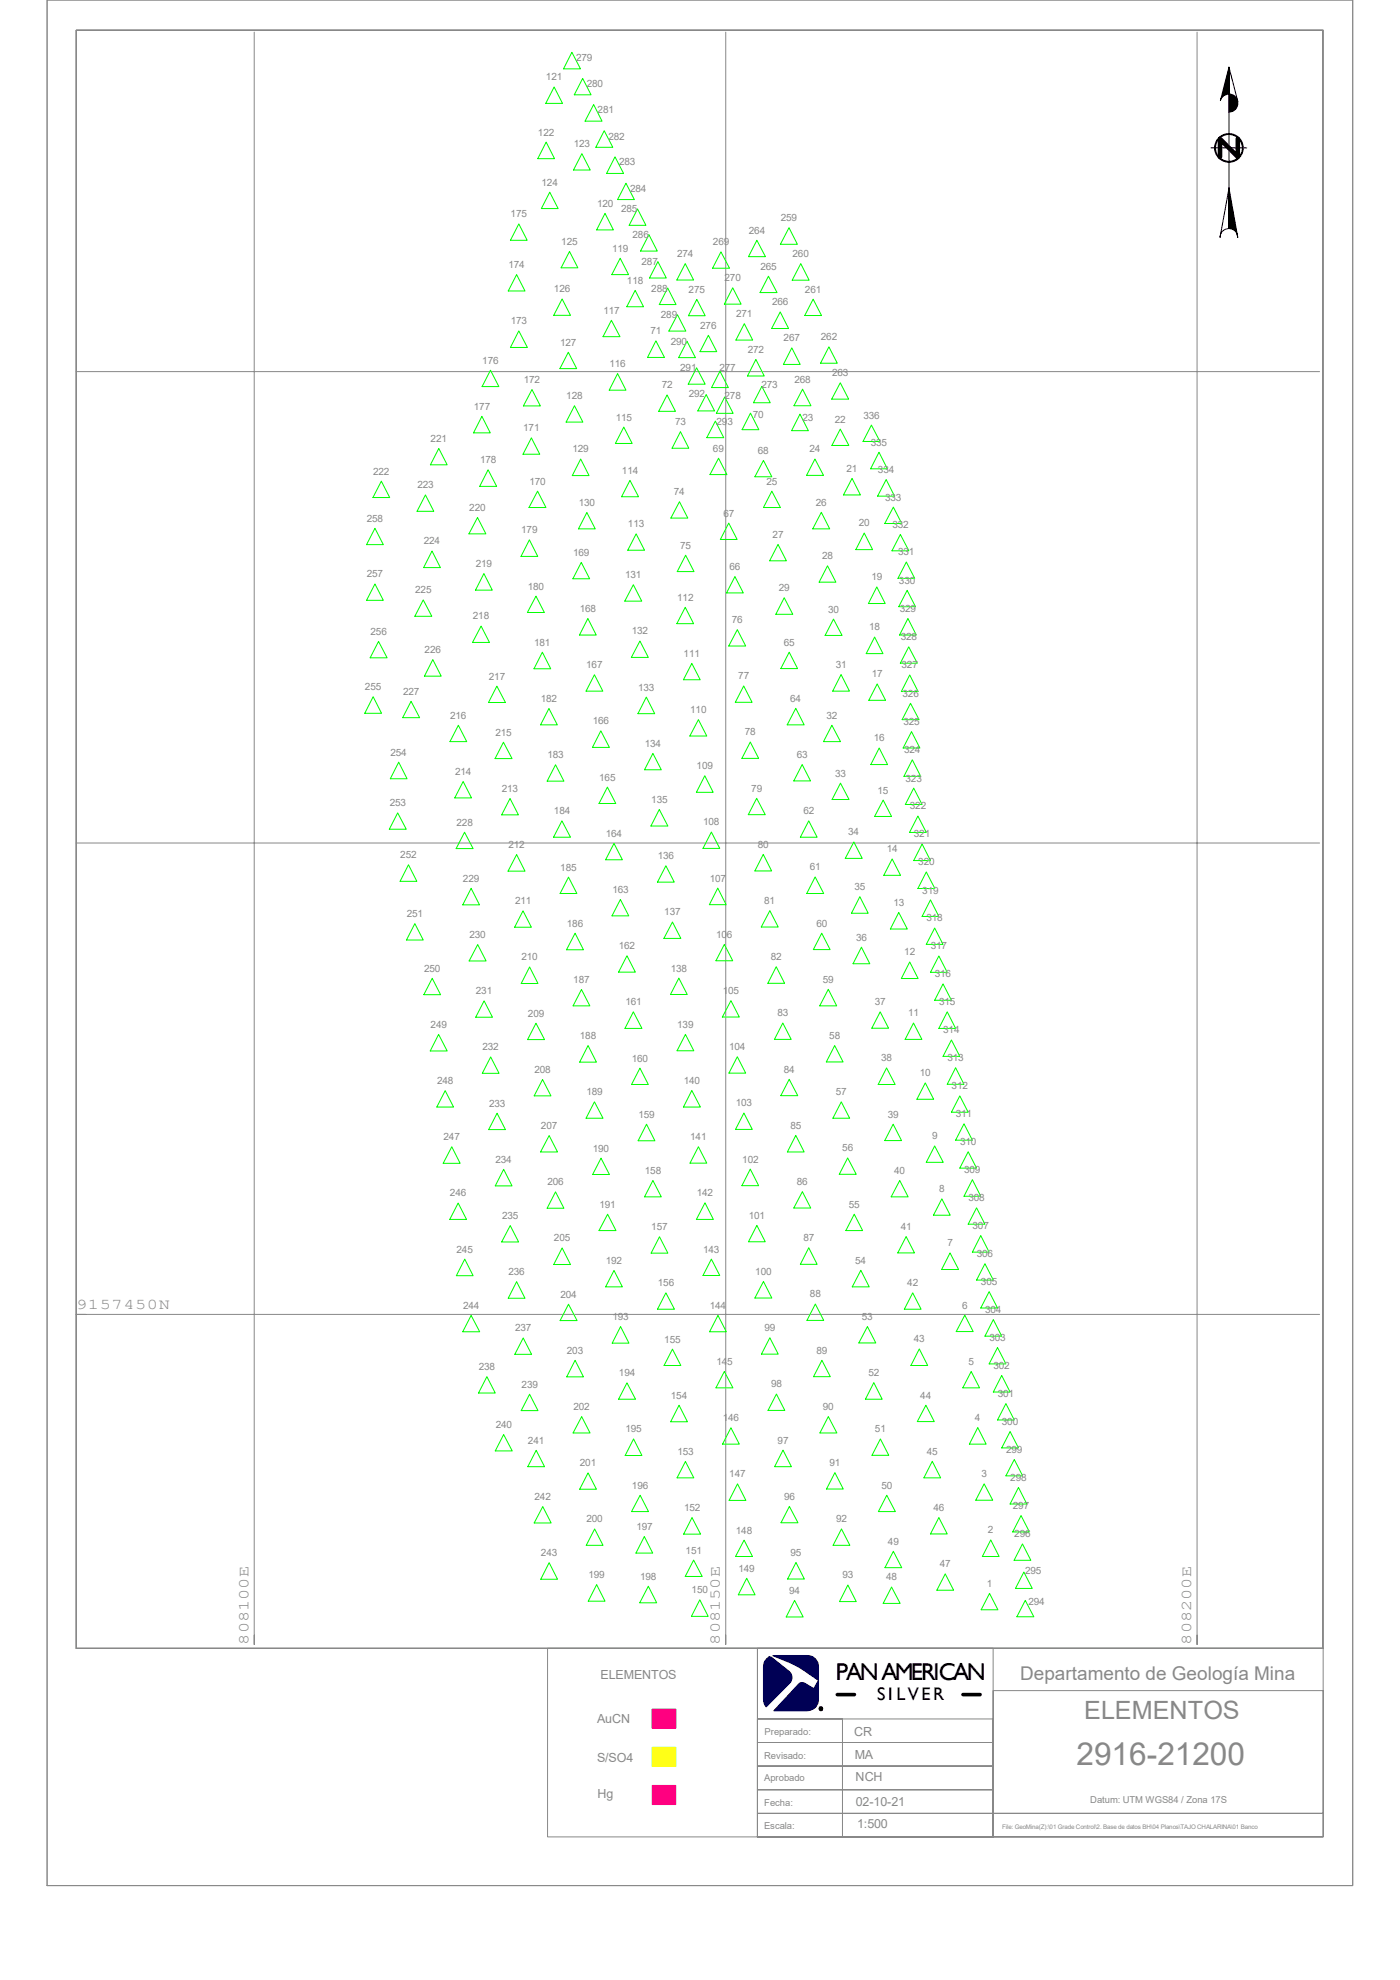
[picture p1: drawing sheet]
<svg xmlns="http://www.w3.org/2000/svg" width="297mm" height="420mm" viewBox="0 0 297 420" stroke-linecap="round" stroke-linejoin="round" font-family="sans-serif">
<g fill="#000" stroke="#000" stroke-width=".21">
<path d="M260.7 20a1.91 1.91 0 0 1 1.9 1.9 1.91 1.91 0 0 1-1.9 1.9z" fill-rule="evenodd"/>
<path d="M260.7 14.3v5.7h-.1a1.8 1.8 0 0 0-1.7 1.3z" fill-rule="evenodd"/>
<path d="M260.7 39.9l1.9 10.5-.2-.8a1.94 1.94 0 0 0-1.7-1.1z" fill-rule="evenodd"/>
</g>
<path d="M138.3 378.7h5.1v4.1h-5.1z" fill-rule="evenodd" fill="#f0f" stroke="#f0f" stroke-width=".21"/>
<path d="M138.3 370.6h5.1v4.1h-5.1z" fill-rule="evenodd" fill="#ff0" stroke="#ff0" stroke-width=".21"/>
<path d="M138.3 362.5h5.1v4.1h-5.1z" fill-rule="evenodd" fill="#f00" stroke="#f00" stroke-width=".21"/>
<g fill="#005" stroke="#005" stroke-width=".21">
<path d="M162.5 352l.7-.5h.5l3.7 3a1.76 1.76 0 0 1 .3 2.3l-5.2 5.2-.4-.7-.1-.8v-6.9a2.22 2.22 0 0 1 .5-1.6z" fill-rule="evenodd"/>
<path d="M164 351.2h7.2a2.36 2.36 0 0 1 2.5 2.4v6.9a2.36 2.36 0 0 1-2.5 2.4h-7l5-5.4a1.18 1.18 0 0 1 1.7-.3l1.7 1 1.1-1.8-5-3.2z" fill-rule="evenodd"/>
</g>
<g fill="none" stroke="#888" stroke-width=".21">
<path d="M10 0h277v400h-277zM16.2 6.4h264.5v343.2h-264.5zM16.2 6.4h264.4v343.2h-264.4zM53.9 6.8v342M154 6.8v342M254 6.8v342M16.2 78.8h263.8M16.2 178.8h263.8M16.2 278.8h263.8M116.2 349.6h44.5v40h-44.5zM160.7 349.6h120v40h-120zM160.7 349.6h50v40h-50z"/>
<path d="M210.7 358.6h70v26h-70zM160.7 379.6h50v5h-50zM160.7 374.6h50v5h-50zM160.7 369.6h50v5h-50zM160.7 364.6h50v5h-50zM160.7 364.6h18v25h-18zM160.7 384.6h50v5h-50zM210.7 384.6h70v5h-70z"/>
</g>
<g fill="none" stroke="#000" stroke-width=".21">
<path d="M260.7 14.3l1.9 7.2a1.87 1.87 0 0 0-1.9-1.5zM260.7 14.3v34.2M256.9 31.4h7.6M260.7 39.9v8.6h-.1a2.09 2.09 0 0 0-1.6 1.1l-.2 .8z"/>
<circle cx="260.7" cy="31.4" r="3"/>
<circle cx="260.7" cy="31.4" r="2.84"/>
</g>
<path d="M262.6 29.5v3.8l-3.8-3.8v3.8" fill="none" stroke="#000" stroke-width=".97"/>
<circle cx="174.2" cy="362.5" r=".32" fill="none" stroke="#000" stroke-width=".38"/>
<g fill="none" stroke="#0f0" stroke-width=".21">
<path d="M117.6 18.5l1.7 3.4h-3.5zM121.3 11.1l1.8 3.5h-3.6zM123.6 16.6l1.8 3.5h-3.6zM115.9 30.1l1.7 3.6h-3.5zM123.4 32.6l1.8 3.5h-3.5zM125.9 22.2l1.8 3.5h-3.6zM128.2 27.7l1.8 3.5h-3.6zM130.5 33.3l1.8 3.5h-3.6zM132.8 38.9l1.8 3.4h-3.6zM109.6 58.3l1.8 3.4h-3.6zM110.1 47.5l1.7 3.5h-3.5zM116.6 40.8l1.8 3.4h-3.5z"/>
<path d="M120.8 53.3l1.8 3.5h-3.6zM128.4 45.3l1.7 3.5h-3.5zM131.6 54.8l1.7 3.5h-3.5zM135.3 44.3l1.7 3.5h-3.5zM137.7 49.8l1.7 3.5h-3.5zM139.6 55.5l1.8 3.5h-3.6zM145.4 55.9l1.8 3.5h-3.6zM153 53.4l1.8 3.5h-3.6zM160.6 51l1.8 3.4h-3.6zM163 58.6l1.8 3.5h-3.6zM167.4 48.3l1.8 3.5h-3.6zM169.9 55.9l1.8 3.5h-3.6z"/>
<path d="M104.1 78.5l1.7 3.5h-3.5zM110.1 70.2l1.8 3.5h-3.6zM119.3 63.4l1.7 3.5h-3.5zM120.6 74.7l1.7 3.5h-3.5zM129.7 67.9l1.8 3.5h-3.6zM131 79.2l1.8 3.6h-3.6zM134.7 61.6l1.8 3.5h-3.5zM139.1 72.3l1.9 3.5h-3.6zM141.6 61.1l1.8 3.5h-3.5zM143.7 66.8l1.8 3.4h-3.6zM145.8 72.4l1.7 3.5h-3.5zM147.8 78l1.8 3.5h-3.6z"/>
<path d="M147.8 63.5l1.8 3.5h-3.6zM150.3 71.1l1.8 3.5h-3.6zM152.7 78.7l1.8 3.5h-3.5zM155.4 61l1.8 3.5h-3.5zM157.9 68.7l1.8 3.4h-3.6zM160.4 76.2l1.7 3.6h-3.5zM165.5 66.2l1.8 3.5h-3.6zM168 73.8l1.8 3.5h-3.6zM172.5 63.5l1.8 3.4h-3.6zM175.9 73.6l1.7 3.4h-3.5zM93.1 95.1l1.8 3.5h-3.6zM102.2 88.3l1.8 3.5h-3.5z"/>
<path d="M103.5 99.7l1.9 3.5h-3.6zM112.7 92.9l1.8 3.5h-3.5zM112.9 82.6l1.7 3.5h-3.6zM121.9 86.1l1.8 3.4h-3.6zM123.2 97.4l1.8 3.5h-3.6zM132.3 90.6l1.8 3.5h-3.5zM141.5 83.8l1.8 3.4h-3.6zM144.4 91.6l1.7 3.5h-3.5zM149.8 83.7l1.8 3.5h-3.6zM151.8 89.3l1.7 3.5h-3.6zM152.4 97.2l1.8 3.5h-3.6zM153.8 84.2l1.7 3.5h-3.5z"/>
<path d="M159.2 87.6l1.8 3.5h-3.6zM161.6 82l1.8 3.4h-3.5zM162 97.7l1.7 3.4h-3.6zM169.7 87.8l1.8 3.6h-3.6zM170.3 82.5l1.7 3.6h-3.6zM172.9 97.4l1.8 3.4h-3.6zM178.3 81.2l1.7 3.5h-3.6zM178.3 91l1.8 3.5h-3.6zM184.9 90.2l1.8 3.4h-3.6zM186.5 95.9l1.8 3.5h-3.6zM79.5 112.1l1.8 3.4h-3.5zM80.9 102.1l1.8 3.4h-3.6z"/>
<path d="M90.3 105l1.7 3.5h-3.5zM91.7 116.9l1.7 3.5h-3.5zM101.3 109.8l1.8 3.4h-3.6zM112.3 114.5l1.8 3.5h-3.6zM114 104.2l1.8 3.5h-3.6zM123.3 119.3l1.8 3.5h-3.6zM124.5 108.7l1.8 3.5h-3.6zM133.6 101.9l1.9 3.5h-3.6zM135 113.2l1.7 3.5h-3.5zM144.1 106.4l1.8 3.5h-3.6zM145.5 117.8l1.7 3.4h-3.5zM154.6 111l1.8 3.4h-3.6z"/>
<path d="M163.7 104.2l1.9 3.5h-3.6zM165.1 115.5l1.7 3.5h-3.5zM174.2 108.7l1.8 3.5h-3.6zM180.8 101.5l1.7 3.5h-3.6zM183.3 113.1l1.8 3.5h-3.5zM188 101.7l1.8 3.5h-3.6zM189.5 107.6l1.8 3.4h-3.6zM191 113.4l1.8 3.4h-3.6zM192.3 119.2l1.8 3.5h-3.6zM79.5 123.9l1.8 3.4h-3.5zM80.3 136.1l1.8 3.4h-3.6zM89.8 127.3l1.8 3.4h-3.6z"/>
<path d="M91.8 139.9l1.8 3.5h-3.6zM102.1 132.8l1.7 3.5h-3.6zM102.7 121.7l1.7 3.5h-3.5zM113.7 126.4l1.8 3.5h-3.6zM115.1 138.3l1.7 3.6h-3.5zM124.7 131.2l1.8 3.5h-3.6zM134.4 124l1.7 3.5h-3.6zM135.8 136l1.7 3.4h-3.6zM145.4 128.8l1.8 3.5h-3.6zM155.9 122.3l1.8 3.5h-3.6zM156.4 133.6l1.8 3.4h-3.6zM166.4 126.8l1.8 3.5h-3.6z"/>
<path d="M167.4 138.3l1.8 3.5h-3.5zM175.6 120l1.7 3.5h-3.5zM176.8 131.3l1.8 3.5h-3.6zM185.5 135.1l1.8 3.5h-3.5zM186 124.5l1.8 3.5h-3.6zM192.4 125.2l1.8 3.5h-3.5zM192.6 131.2l1.8 3.5h-3.6zM192.8 137.2l1.8 3.5h-3.6zM79.2 147.8l1.7 3.5h-3.5zM87.2 148.8l1.8 3.4h-3.6zM97.2 153.8l1.8 3.5h-3.5zM105.4 145.5l1.8 3.5h-3.6z"/>
<path d="M106.8 157.4l1.8 3.5h-3.6zM116.5 150.3l1.7 3.5h-3.5zM126.1 143.1l1.8 3.5h-3.6zM127.5 155l1.8 3.5h-3.6zM137.1 147.9l1.8 3.5h-3.6zM138.5 159.8l1.8 3.5h-3.6zM146.8 140.7l1.7 3.5h-3.5zM148.2 152.7l1.7 3.4h-3.6zM157.8 145.5l1.8 3.5h-3.6zM159.2 157.4l1.8 3.5h-3.6zM168.8 150.2l1.8 3.6h-3.6zM176.5 153.8l1.8 3.5h-3.6z"/>
<path d="M178.4 143.1l1.8 3.5h-3.5zM186.1 145.1l1.8 3.4h-3.6zM186.5 158.7l1.8 3.5h-3.6zM193 143.2l1.8 3.5h-3.6zM193.2 149.2l1.8 3.5h-3.6zM193.4 155.2l1.8 3.5h-3.6zM84.4 172.4l1.8 3.5h-3.6zM84.6 161.7l1.8 3.5h-3.6zM98.3 165.8l1.7 3.4h-3.5zM98.6 176.5l1.8 3.5h-3.6zM108.2 169.4l1.8 3.4h-3.6zM117.9 162.2l1.7 3.5h-3.5z"/>
<path d="M119.2 174.1l1.8 3.5h-3.6zM128.9 167l1.7 3.4h-3.5zM130.3 178.9l1.7 3.5h-3.5zM139.9 171.7l1.8 3.5h-3.6zM149.5 164.5l1.8 3.6h-3.6zM150.9 176.5l1.8 3.5h-3.6zM160.5 169.3l1.8 3.5h-3.6zM170.2 162.2l1.8 3.5h-3.6zM171.6 174.1l1.8 3.5h-3.6zM178.3 166.1l1.8 3.5h-3.6zM181.1 178.6l1.8 3.5h-3.6zM187.4 169.7l1.7 3.5h-3.6z"/>
<path d="M193.5 161.2l1.8 3.5h-3.5zM193.8 167.2l1.8 3.4h-3.5zM194.7 173.1l1.8 3.5h-3.5zM195.6 179l1.8 3.5h-3.6zM86.7 183.4l1.7 3.5h-3.5zM88 195.9l1.8 3.5h-3.6zM99.9 188.4l1.8 3.5h-3.5zM109.6 181.3l1.8 3.5h-3.6zM111 193.2l1.7 3.5h-3.5zM120.6 186.1l1.8 3.4h-3.6zM122 198l1.8 3.5h-3.6zM131.6 190.8l1.8 3.5h-3.6z"/>
<path d="M141.3 183.6l1.7 3.5h-3.5zM142.7 195.6l1.7 3.5h-3.6zM152.3 188.4l1.8 3.5h-3.6zM161.9 181.2l1.8 3.5h-3.6zM163.3 193.2l1.8 3.4h-3.6zM172.9 186l1.9 3.5h-3.6zM174.3 198l1.8 3.4h-3.5zM182.4 190.2l1.8 3.5h-3.6zM189.3 182.2l1.8 3.5h-3.6zM190.7 193.5l1.8 3.6h-3.6zM196.5 185l1.8 3.5h-3.6zM197.4 190.9l1.8 3.5h-3.6z"/>
<path d="M198.3 196.9l1.8 3.4h-3.6zM91.7 207.5l1.8 3.5h-3.6zM93 219.4l1.9 3.5h-3.6zM101.3 200.4l1.8 3.4h-3.6zM102.7 212.3l1.8 3.5h-3.6zM112.4 205.1l1.7 3.5h-3.5zM113.7 217l1.8 3.5h-3.6zM123.4 209.9l1.7 3.5h-3.5zM133 202.7l1.8 3.5h-3.6zM134.4 214.6l1.8 3.5h-3.6zM144 207.5l1.8 3.4h-3.6zM145.4 219.4l1.8 3.5h-3.6z"/>
<path d="M153.7 200.3l1.7 3.5h-3.5zM155.1 212.3l1.7 3.4h-3.6zM164.7 205.1l1.8 3.5h-3.6zM166.1 217l1.8 3.5h-3.6zM175.7 209.8l1.8 3.6h-3.6zM182.8 200.9l1.7 3.5h-3.5zM186.7 214.6l1.8 3.5h-3.5zM193 204l1.8 3.6h-3.6zM193.8 217l1.8 3.5h-3.6zM199.2 202.8l1.8 3.4h-3.6zM200.1 208.7l1.7 3.5h-3.5zM201 214.6l1.7 3.5h-3.5z"/>
<path d="M94.4 231.4l1.8 3.4h-3.5zM104.1 224.2l1.8 3.5h-3.6zM105.5 236.1l1.7 3.5h-3.5zM115.1 229l1.8 3.5h-3.6zM124.8 221.8l1.7 3.5h-3.5zM126.1 233.7l1.8 3.5h-3.6zM135.8 226.6l1.7 3.4h-3.5zM137.2 238.5l1.7 3.5h-3.5zM146.8 231.3l1.8 3.5h-3.6zM156.4 224.2l1.8 3.4h-3.6zM157.8 236.1l1.8 3.5h-3.6zM167.4 228.9l1.8 3.5h-3.5z"/>
<path d="M177.1 221.8l1.8 3.5h-3.6zM178.5 233.7l1.8 3.5h-3.6zM188.1 226.5l1.8 3.5h-3.6zM189.5 238.5l1.8 3.4h-3.6zM196.3 229.7l1.8 3.5h-3.6zM201.8 220.6l1.8 3.5h-3.5zM202.7 226.5l1.8 3.5h-3.5zM203.6 232.5l1.8 3.4h-3.6zM204.5 238.4l1.8 3.5h-3.6zM95.8 243.2l1.8 3.6h-3.6zM97.2 255.2l1.8 3.5h-3.6zM106.8 248l1.8 3.5h-3.5z"/>
<path d="M108.2 260l1.8 3.4h-3.6zM116.5 240.9l1.8 3.4h-3.6zM117.9 252.8l1.7 3.5h-3.5zM127.5 245.7l1.8 3.4h-3.6zM128.9 257.6l1.8 3.4h-3.6zM138.5 250.4l1.8 3.5h-3.6zM148.2 243.2l1.7 3.5h-3.5zM149.6 255.1l1.7 3.6h-3.6zM159.2 248l1.8 3.5h-3.6zM160.6 259.9l1.7 3.5h-3.5zM168.8 240.8l1.8 3.5h-3.6zM170.2 252.8l1.8 3.4h-3.6z"/>
<path d="M179.8 245.6l1.9 3.5h-3.6zM181.2 257.6l1.8 3.4h-3.5zM190.9 250.4l1.8 3.5h-3.6zM198.3 243.1l1.8 3.4h-3.6zM199.8 254.3l1.8 3.5h-3.6zM205.4 244.3l1.8 3.5h-3.6zM206.3 250.2l1.8 3.5h-3.6zM207.2 256.2l1.8 3.5h-3.6zM98.6 267.1l1.8 3.5h-3.6zM99.9 279l1.9 3.5h-3.6zM109.6 271.9l1.8 3.5h-3.6zM119.3 264.7l1.7 3.5h-3.5z"/>
<path d="M120.6 276.6l1.8 3.5h-3.6zM130.3 269.5l1.7 3.5h-3.5zM139.9 262.3l1.8 3.5h-3.6zM141.3 274.2l1.8 3.5h-3.6zM150.9 267.1l1.8 3.5h-3.6zM152.3 279l1.8 3.5h-3.6zM162 271.8l1.7 3.5h-3.6zM171.6 264.7l1.8 3.5h-3.6zM173 276.6l1.8 3.5h-3.6zM182.6 269.5l1.8 3.5h-3.6zM192.2 262.3l1.8 3.5h-3.5zM193.6 274.2l1.8 3.5h-3.5z"/>
<path d="M201.5 265.8l1.9 3.5h-3.6zM204.7 279l1.8 3.4h-3.6zM208.1 262.1l1.7 3.5h-3.5zM209 268.1l1.7 3.4h-3.5zM209.8 274l1.8 3.5h-3.5zM210.7 279.9l1.8 3.5h-3.5zM103.3 292l1.8 3.5h-3.6zM111 283.8l1.8 3.5h-3.6zM112.4 295.7l1.7 3.5h-3.5zM122 288.5l1.8 3.6h-3.6zM131.7 281.4l1.7 3.5h-3.5zM133 293.3l1.8 3.5h-3.6z"/>
<path d="M142.7 286.2l1.7 3.4h-3.5zM144.1 298.1l1.7 3.5h-3.5zM153.7 290.9l1.8 3.5h-3.6zM163.3 283.8l1.8 3.4h-3.6zM164.7 295.7l1.8 3.5h-3.6zM174.4 288.5l1.7 3.5h-3.5zM184 281.4l1.8 3.5h-3.6zM185.4 293.3l1.8 3.5h-3.6zM195 286.1l1.8 3.5h-3.5zM196.4 298.1l1.8 3.4h-3.6zM206 290.9l1.8 3.5h-3.5zM211.6 285.8l1.8 3.5h-3.6z"/>
<path d="M212.5 291.8l1.8 3.5h-3.6zM213.4 297.7l1.8 3.5h-3.6zM106.8 304.3l1.9 3.5h-3.6zM113.7 307.6l1.8 3.5h-3.5zM115.1 319.6l1.8 3.4h-3.6zM123.4 300.5l1.8 3.5h-3.6zM124.8 312.4l1.7 3.5h-3.5zM134.4 305.2l1.8 3.5h-3.6zM135.8 317.2l1.8 3.4h-3.6zM145.4 310l1.8 3.5h-3.6zM155.1 302.9l1.7 3.4h-3.5zM156.5 314.7l1.7 3.6h-3.5z"/>
<path d="M166.1 307.6l1.8 3.5h-3.6zM167.5 319.5l1.8 3.5h-3.6zM175.7 300.5l1.8 3.5h-3.6zM177.1 312.4l1.8 3.4h-3.6zM186.8 305.2l1.8 3.5h-3.6zM188.1 317.2l1.8 3.4h-3.5zM197.8 310l1.8 3.5h-3.6zM207.4 302.8l1.8 3.5h-3.5zM208.8 314.7l1.8 3.5h-3.6zM214.3 303.7l1.8 3.4h-3.6zM215.2 309.6l1.8 3.5h-3.6zM216.1 315.5l1.7 3.5h-3.5z"/>
<path d="M116.5 331.5l1.8 3.5h-3.6zM126.2 324.3l1.7 3.5h-3.5zM126.6 336.1l1.8 3.5h-3.6zM136.7 325.9l1.8 3.5h-3.6zM137.5 336.5l1.8 3.5h-3.6zM146.8 321.9l1.8 3.5h-3.6zM147.2 330.9l1.8 3.5h-3.6zM148.5 339.3l1.7 3.6h-3.5zM157.9 326.7l1.7 3.5h-3.6zM158.4 334.8l1.8 3.5h-3.6zM168.6 339.5l1.8 3.5h-3.6zM168.9 331.4l1.7 3.5h-3.5z"/>
<path d="M178.5 324.3l1.8 3.5h-3.6zM179.9 336.2l1.8 3.5h-3.6zM189.1 336.6l1.9 3.5h-3.6zM189.5 329.1l1.8 3.4h-3.6zM199.2 321.9l1.8 3.5h-3.6zM200.5 333.8l1.8 3.5h-3.5zM209.9 338l1.8 3.5h-3.5zM210.2 326.6l1.8 3.6h-3.6zM216.6 321.5l1.8 3.5h-3.6zM216.9 327.5l1.8 3.5h-3.6zM217.2 333.5l1.8 3.4h-3.6zM217.5 339.5l1.8 3.4h-3.6z"/>
<path d="M174.3 362.8h.1"/>
</g>
<path d="M177.6 359.5h3.7M204.3 359.5h3.6" fill="none" stroke="#000" stroke-width=".76"/>
<text font-size="6.7" fill="#888" x="228.4" y="374.4">2916-21200</text>
<text font-size="5.3" fill="#888" x="230" y="364.6">ELEMENTOS</text>
<text font-size="5.1" x="177.3" y="356.3">PAN AMERICAN</text>
<text font-size="4" fill="#888" x="216.4" y="356.3">Departamento de Geología Mina</text>
<text font-size="3.9" x="186.1" y="360.5">S I L V E R</text>
<g font-size="3.2" fill="#888">
<text x="16.2" y="277.6">9157450N</text>
<text x="52.7" y="348.8" transform="rotate(-90 52.7 348.8)">808100E</text>
<text x="152.7" y="348.8" transform="rotate(-90 152.7 348.8)">808150E</text>
<text x="252.7" y="348.8" transform="rotate(-90 252.7 348.8)">808200E</text>
</g>
<g font-size="2.7" fill="#888">
<text x="127.4" y="356.2">ELEMENTOS</text>
<text x="126.7" y="365.5">AuCN</text>
<text x="181.2" y="368.1">CR</text>
<text x="126.7" y="373.7">S/SO4</text>
<text x="181.4" y="373.1">MA</text>
<text x="181.5" y="377.9">NCH</text>
<text x="126.7" y="381.3">Hg</text>
<text x="181.6" y="383">02-10-21</text>
<text x="181.9" y="387.8">1:500</text>
</g>
<g font-size="2.1" fill="#888">
<text x="115.8" y="17.1">121</text>
<text x="122.2" y="13">279</text>
<text x="124.5" y="18.5">280</text>
<text x="114.1" y="28.7">122</text>
<text x="126.8" y="24">281</text>
<text x="129.1" y="29.6">282</text>
<text x="121.7" y="31.2">123</text>
<text x="131.4" y="35.1">283</text>
<text x="114.9" y="39.4">124</text>
<text x="133.7" y="40.7">284</text>
<text x="108.3" y="46.1">175</text>
<text x="126.7" y="43.9">120</text>
<text x="131.8" y="45">285</text>
<text x="165.7" y="46.9">259</text>
<text x="119.1" y="51.9">125</text>
<text x="129.8" y="53.4">119</text>
<text x="134.2" y="50.5">286</text>
<text x="151.3" y="52">269</text>
<text x="158.9" y="49.6">264</text>
<text x="107.9" y="56.9">174</text>
<text x="136.1" y="56.2">287</text>
<text x="143.6" y="54.5">274</text>
<text x="153.7" y="59.6">270</text>
<text x="161.3" y="57.2">265</text>
<text x="168.1" y="54.5">260</text>
<text x="117.5" y="62">126</text>
<text x="133" y="60.2">118</text>
<text x="138.2" y="61.8">288</text>
<text x="146.1" y="62.1">275</text>
<text x="163.8" y="64.8">266</text>
<text x="170.8" y="62.1">261</text>
<text x="108.4" y="68.8">173</text>
<text x="128" y="66.5">117</text>
<text x="138" y="70.9">71</text>
<text x="140.2" y="67.5">289</text>
<text x="148.5" y="69.7">276</text>
<text x="156.2" y="67.3">271</text>
<text x="102.3" y="77.1">176</text>
<text x="118.8" y="73.3">127</text>
<text x="129.3" y="77.9">116</text>
<text x="142.3" y="73.2">290</text>
<text x="158.6" y="74.8">272</text>
<text x="166.2" y="72.4">267</text>
<text x="174.2" y="72.2">262</text>
<text x="111.1" y="81.2">172</text>
<text x="140.4" y="82.4">72</text>
<text x="144.3" y="78.8">291</text>
<text x="152.6" y="78.6">277</text>
<text x="161.5" y="82.3">273</text>
<text x="168.5" y="81.2">268</text>
<text x="176.5" y="79.8">263</text>
<text x="100.5" y="86.9">177</text>
<text x="120.1" y="84.7">128</text>
<text x="130.6" y="89.2">115</text>
<text x="146.1" y="84.2">292</text>
<text x="153.7" y="84.5">278</text>
<text x="159.7" y="88.6">70</text>
<text x="170.3" y="89.2">23</text>
<text x="177.1" y="89.6">22</text>
<text x="183.2" y="88.8">336</text>
<text x="91.4" y="93.7">221</text>
<text x="111" y="91.5">171</text>
<text x="121.5" y="96">129</text>
<text x="143.2" y="90.2">73</text>
<text x="151.3" y="95.8">69</text>
<text x="152" y="90.2">293</text>
<text x="171.7" y="96">24</text>
<text x="184.7" y="94.5">335</text>
<text x="79.2" y="100.7">222</text>
<text x="101.9" y="98.3">178</text>
<text x="132" y="100.5">114</text>
<text x="160.8" y="96.3">68</text>
<text x="179.6" y="100.1">21</text>
<text x="186.3" y="100.3">334</text>
<text x="88.6" y="103.6">223</text>
<text x="112.3" y="102.8">170</text>
<text x="122.8" y="107.3">130</text>
<text x="143" y="105">74</text>
<text x="162.6" y="102.8">25</text>
<text x="173.1" y="107.3">26</text>
<text x="187.8" y="106.2">333</text>
<text x="77.8" y="110.7">258</text>
<text x="99.6" y="108.4">220</text>
<text x="110.6" y="113.1">179</text>
<text x="133.2" y="111.8">113</text>
<text x="153.5" y="109.6">67</text>
<text x="182.2" y="111.7">20</text>
<text x="189.3" y="112">332</text>
<text x="89.9" y="115.5">224</text>
<text x="121.6" y="117.9">169</text>
<text x="144.3" y="116.4">75</text>
<text x="163.9" y="114.1">27</text>
<text x="174.4" y="118.6">28</text>
<text x="190.5" y="117.8">331</text>
<text x="77.8" y="122.5">257</text>
<text x="88.1" y="125.9">225</text>
<text x="100.9" y="120.3">219</text>
<text x="112" y="125.1">180</text>
<text x="132.6" y="122.6">131</text>
<text x="154.8" y="120.9">66</text>
<text x="165.2" y="125.4">29</text>
<text x="184.9" y="123.1">19</text>
<text x="190.7" y="123.8">330</text>
<text x="100.3" y="131.4">218</text>
<text x="123" y="129.8">168</text>
<text x="143.7" y="127.4">112</text>
<text x="175.7" y="129.9">30</text>
<text x="190.9" y="129.8">329</text>
<text x="78.6" y="134.7">256</text>
<text x="113.3" y="136.9">181</text>
<text x="134" y="134.6">132</text>
<text x="155.2" y="132.2">76</text>
<text x="166.3" y="136.9">65</text>
<text x="184.4" y="133.7">18</text>
<text x="191.1" y="135.8">328</text>
<text x="90.1" y="138.5">226</text>
<text x="124.4" y="141.7">167</text>
<text x="145" y="139.3">111</text>
<text x="177.3" y="141.7">31</text>
<text x="185" y="143.7">17</text>
<text x="191.3" y="141.8">327</text>
<text x="77.4" y="146.4">255</text>
<text x="85.5" y="147.4">227</text>
<text x="103.7" y="144.1">217</text>
<text x="114.7" y="148.9">182</text>
<text x="135.4" y="146.5">133</text>
<text x="156.6" y="144.1">77</text>
<text x="167.6" y="148.9">64</text>
<text x="191.5" y="147.8">326</text>
<text x="95.5" y="152.4">216</text>
<text x="125.8" y="153.6">166</text>
<text x="146.4" y="151.3">110</text>
<text x="158" y="156">78</text>
<text x="175.3" y="152.4">32</text>
<text x="191.6" y="153.8">325</text>
<text x="82.8" y="160.3">254</text>
<text x="105.1" y="156">215</text>
<text x="116.1" y="160.8">183</text>
<text x="136.8" y="158.4">134</text>
<text x="169" y="160.8">63</text>
<text x="185.4" y="157.3">16</text>
<text x="191.8" y="159.8">324</text>
<text x="96.6" y="164.4">214</text>
<text x="106.5" y="168">213</text>
<text x="127.1" y="165.6">165</text>
<text x="147.8" y="163.2">109</text>
<text x="159.4" y="167.9">79</text>
<text x="177.2" y="164.7">33</text>
<text x="192.1" y="165.8">323</text>
<text x="82.7" y="171">253</text>
<text x="117.5" y="172.7">184</text>
<text x="138.2" y="170.3">135</text>
<text x="170.4" y="172.7">62</text>
<text x="186.2" y="168.3">15</text>
<text x="193" y="171.7">322</text>
<text x="96.9" y="175.1">228</text>
<text x="107.9" y="179.9">212</text>
<text x="128.5" y="177.5">164</text>
<text x="149.2" y="175.1">108</text>
<text x="160.8" y="179.8">80</text>
<text x="180" y="177.2">34</text>
<text x="193.9" y="177.6">321</text>
<text x="84.9" y="182">252</text>
<text x="118.9" y="184.7">185</text>
<text x="139.5" y="182.2">136</text>
<text x="171.8" y="184.6">61</text>
<text x="188.1" y="180.8">14</text>
<text x="194.8" y="183.6">320</text>
<text x="98.2" y="187">229</text>
<text x="109.3" y="191.8">211</text>
<text x="129.9" y="189.4">163</text>
<text x="150.6" y="187">107</text>
<text x="162.1" y="191.8">81</text>
<text x="181.3" y="188.8">35</text>
<text x="195.7" y="189.5">319</text>
<text x="86.3" y="194.5">251</text>
<text x="120.3" y="196.6">186</text>
<text x="140.9" y="194.2">137</text>
<text x="173.2" y="196.6">60</text>
<text x="189.5" y="192.2">13</text>
<text x="196.6" y="195.5">318</text>
<text x="99.6" y="199">230</text>
<text x="110.6" y="203.7">210</text>
<text x="131.3" y="201.3">162</text>
<text x="151.9" y="198.9">106</text>
<text x="163.5" y="203.7">82</text>
<text x="181.6" y="199.5">36</text>
<text x="191.9" y="202.6">12</text>
<text x="197.4" y="201.4">317</text>
<text x="90" y="206.1">250</text>
<text x="121.6" y="208.5">187</text>
<text x="142.3" y="206.1">138</text>
<text x="174.5" y="208.4">59</text>
<text x="198.3" y="207.3">316</text>
<text x="101" y="210.9">231</text>
<text x="112" y="215.6">209</text>
<text x="132.7" y="213.2">161</text>
<text x="153.3" y="210.9">105</text>
<text x="164.9" y="215.6">83</text>
<text x="185.6" y="213.2">37</text>
<text x="192.7" y="215.6">11</text>
<text x="199.2" y="213.2">315</text>
<text x="91.4" y="218">249</text>
<text x="123" y="220.4">188</text>
<text x="143.7" y="218">139</text>
<text x="175.9" y="220.4">58</text>
<text x="200.1" y="219.2">314</text>
<text x="102.4" y="222.8">232</text>
<text x="113.4" y="227.6">208</text>
<text x="134" y="225.2">160</text>
<text x="154.7" y="222.8">104</text>
<text x="166.3" y="227.5">84</text>
<text x="186.9" y="225.1">38</text>
<text x="201" y="225.1">313</text>
<text x="92.7" y="230">248</text>
<text x="124.4" y="232.3">189</text>
<text x="145.1" y="229.9">140</text>
<text x="177.3" y="232.3">57</text>
<text x="195.2" y="228.3">10</text>
<text x="201.9" y="231.1">312</text>
<text x="103.8" y="234.7">233</text>
<text x="114.8" y="239.5">207</text>
<text x="135.4" y="237.1">159</text>
<text x="156.1" y="234.7">103</text>
<text x="167.7" y="239.4">85</text>
<text x="188.3" y="237.1">39</text>
<text x="202.8" y="237">311</text>
<text x="94.1" y="241.9">247</text>
<text x="125.8" y="244.3">190</text>
<text x="146.4" y="241.9">141</text>
<text x="178.7" y="244.2">56</text>
<text x="197.7" y="241.7">9</text>
<text x="203.7" y="242.9">310</text>
<text x="105.1" y="246.6">234</text>
<text x="116.1" y="251.4">206</text>
<text x="136.8" y="249">158</text>
<text x="157.5" y="246.6">102</text>
<text x="169" y="251.4">86</text>
<text x="189.7" y="249">40</text>
<text x="204.6" y="248.8">309</text>
<text x="95.5" y="253.8">246</text>
<text x="127.2" y="256.2">191</text>
<text x="147.8" y="253.7">142</text>
<text x="180.1" y="256.2">55</text>
<text x="199.2" y="252.9">8</text>
<text x="205.4" y="254.8">308</text>
<text x="106.5" y="258.6">235</text>
<text x="117.5" y="263.3">205</text>
<text x="138.2" y="260.9">157</text>
<text x="158.8" y="258.5">101</text>
<text x="170.4" y="263.3">87</text>
<text x="191.1" y="260.9">41</text>
<text x="206.3" y="260.7">307</text>
<text x="96.9" y="265.7">245</text>
<text x="128.5" y="268.1">192</text>
<text x="149.2" y="265.7">143</text>
<text x="181.4" y="268.1">54</text>
<text x="201" y="264.4">7</text>
<text x="207.2" y="266.7">306</text>
<text x="107.9" y="270.5">236</text>
<text x="118.9" y="275.3">204</text>
<text x="139.6" y="272.8">156</text>
<text x="160.2" y="270.4">100</text>
<text x="171.8" y="275.2">88</text>
<text x="192.5" y="272.8">42</text>
<text x="208.1" y="272.6">305</text>
<text x="98.3" y="277.6">244</text>
<text x="129.9" y="280">193</text>
<text x="150.6" y="277.6">144</text>
<text x="182.8" y="280">53</text>
<text x="204.1" y="277.6">6</text>
<text x="209" y="278.5">304</text>
<text x="109.3" y="282.4">237</text>
<text x="120.3" y="287.1">203</text>
<text x="140.9" y="284.8">155</text>
<text x="162.2" y="282.4">99</text>
<text x="173.2" y="287.1">89</text>
<text x="193.9" y="284.7">43</text>
<text x="209.9" y="284.4">303</text>
<text x="101.6" y="290.6">238</text>
<text x="131.3" y="291.9">194</text>
<text x="152" y="289.5">145</text>
<text x="184.2" y="291.9">52</text>
<text x="205.5" y="289.5">5</text>
<text x="210.8" y="290.4">302</text>
<text x="110.7" y="294.3">239</text>
<text x="121.7" y="299.1">202</text>
<text x="142.3" y="296.7">154</text>
<text x="163.6" y="294.3">98</text>
<text x="174.6" y="299.1">90</text>
<text x="195.2" y="296.7">44</text>
<text x="211.7" y="296.3">301</text>
<text x="105.2" y="302.9">240</text>
<text x="132.7" y="303.8">195</text>
<text x="153.3" y="301.5">146</text>
<text x="185.6" y="303.8">51</text>
<text x="206.8" y="301.4">4</text>
<text x="212.6" y="302.3">300</text>
<text x="112" y="306.2">241</text>
<text x="123" y="311">201</text>
<text x="143.7" y="308.6">153</text>
<text x="165" y="306.2">97</text>
<text x="176" y="311">91</text>
<text x="196.6" y="308.6">45</text>
<text x="213.4" y="308.2">299</text>
<text x="134.1" y="315.8">196</text>
<text x="154.7" y="313.4">147</text>
<text x="187" y="315.8">50</text>
<text x="208.2" y="313.4">3</text>
<text x="214.3" y="314.1">298</text>
<text x="113.4" y="318.2">242</text>
<text x="124.4" y="322.9">200</text>
<text x="145.1" y="320.5">152</text>
<text x="166.3" y="318.1">96</text>
<text x="177.4" y="322.9">92</text>
<text x="198" y="320.5">46</text>
<text x="214.9" y="320.1">297</text>
<text x="135" y="324.5">197</text>
<text x="145.5" y="329.5">151</text>
<text x="156.1" y="325.3">148</text>
<text x="188.4" y="327.7">49</text>
<text x="209.6" y="325.2">2</text>
<text x="215.2" y="326.1">296</text>
<text x="114.8" y="330.1">243</text>
<text x="124.8" y="334.7">199</text>
<text x="135.8" y="335.1">198</text>
<text x="156.7" y="333.4">149</text>
<text x="167.7" y="330">95</text>
<text x="178.7" y="334.8">93</text>
<text x="188" y="335.2">48</text>
<text x="199.4" y="332.4">47</text>
<text x="217.5" y="333.9">295</text>
<text x="146.7" y="337.9">150</text>
<text x="167.4" y="338.1">94</text>
<text x="209.3" y="336.6">1</text>
<text x="218.2" y="340.5">294</text>
</g>
<g font-size="2" fill="#888">
<text x="162.2" y="368.1">Preparado:</text>
<text x="162.1" y="373.2">Revisado:</text>
<text x="162.1" y="377.9">Aprobado</text>
<text x="162.1" y="383">Fecha:</text>
<text x="231.3" y="382.5">Datum: UTM WGS84 / Zona 17S</text>
<text x="162.1" y="387.9">Escala:</text>
</g>
<text font-size="1.3" fill="#888" x="212.6" y="387.9">File: GeoMina(Z):\01 Grade Control\2. Base de datos BH\04 Planos\TAJO CHALARINA\01 Banco</text>
<text font-size=".5" fill="#005" x="174" y="362.6">R</text>
</svg>
